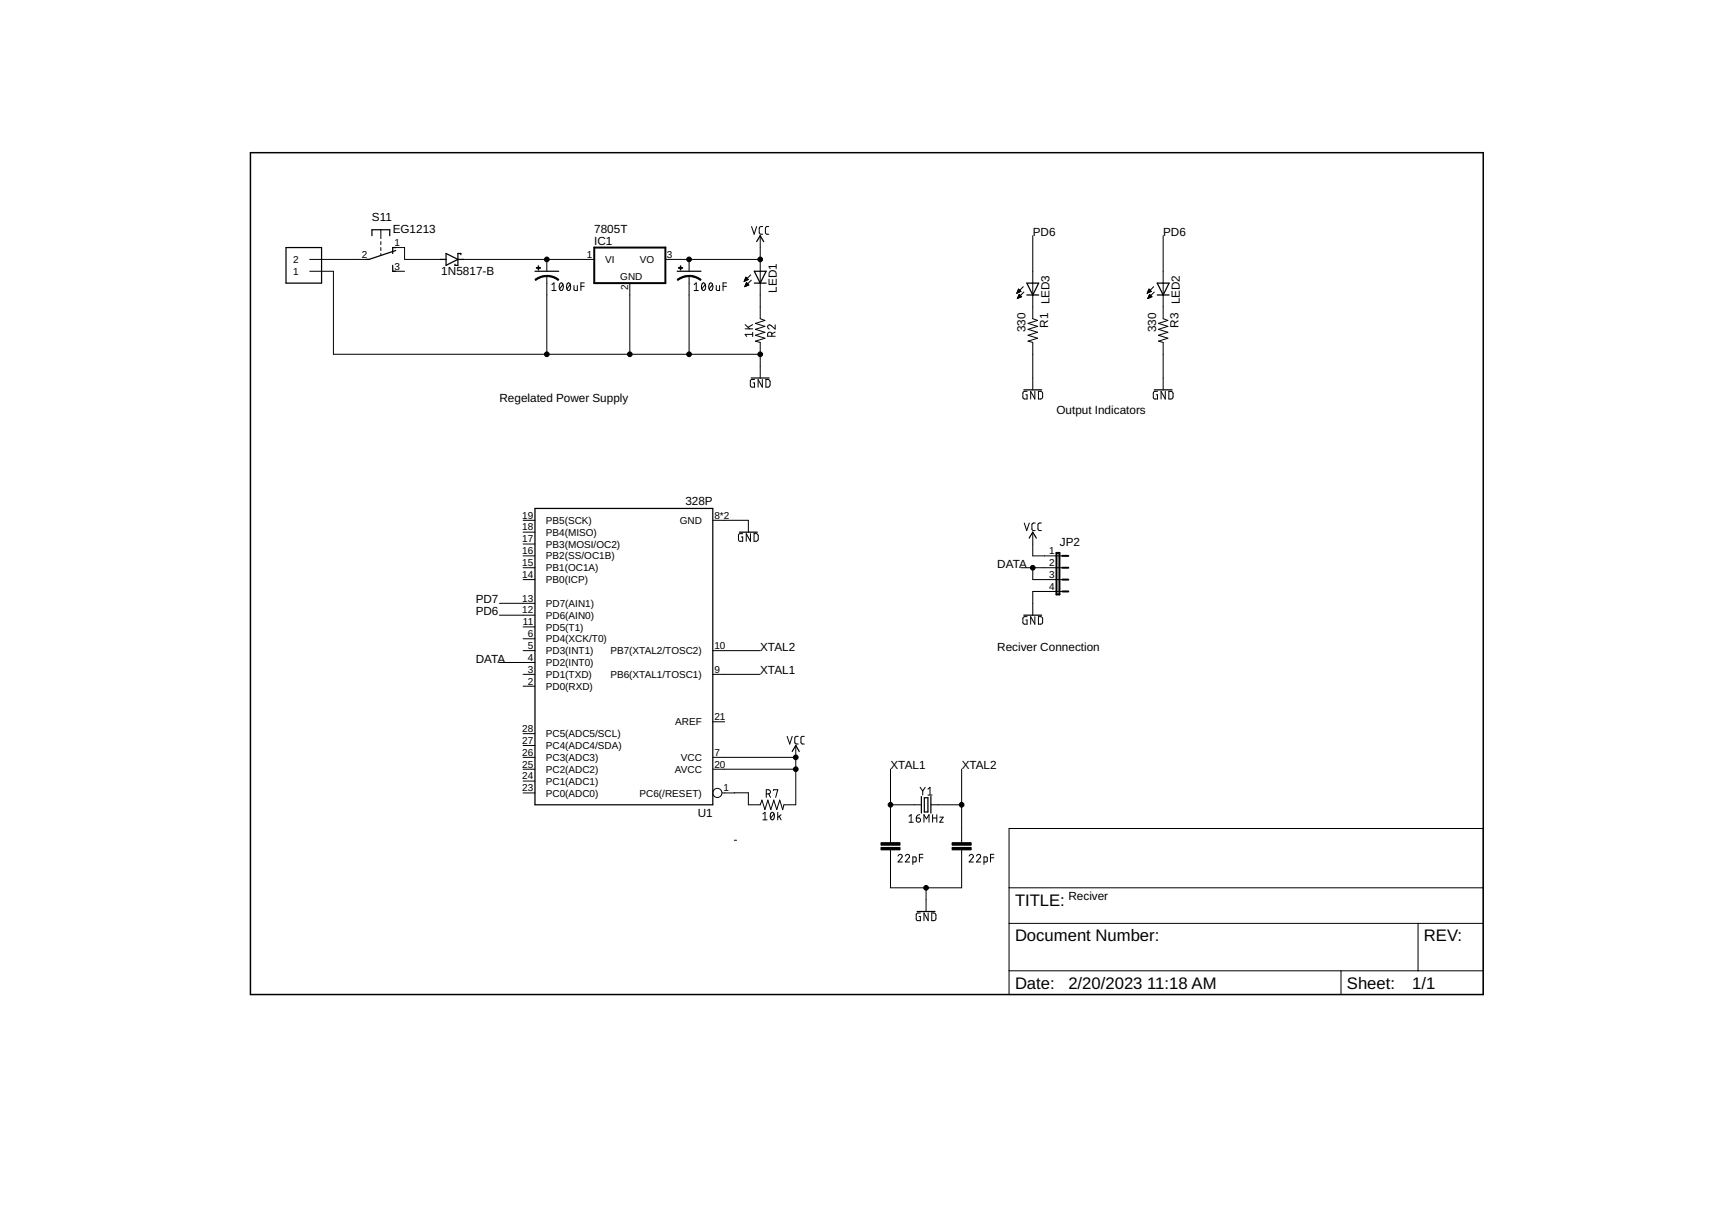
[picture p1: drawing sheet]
<svg xmlns="http://www.w3.org/2000/svg" width="297mm" height="210mm" viewBox="0 0 297 210" stroke-linecap="round" stroke-linejoin="round" font-family="sans-serif">
<g fill="none" stroke="#000" stroke-width=".17">
<path d="M65.3 39.4v1.5M128.8 38.8l.5 1.3 .4-1.3M130.7 38.8l-.4 .1-.2 .2 .1 .9 .5 .1M131.8 38.8l-.5 .1-.1 .2v.8l.2 .2h.4M53.1 44.4h10.1M53.1 46.5h4v14.2h73.2M65.3 41.4v.5M65.3 42.4v.5M65.3 43.4v.4M67.3 42.4h2v2h6.1M67.3 46.5h2M79.5 44.4h22.4"/>
<path d="M93.7 44.4v2.1M93.7 47.3v13.4M94.6 48.8l.4-.3v1.3M94.6 49.8h.7M96 48.6l.2-.1a.78 .78 0 0 1 0 1.3 .82 .82 0 0 1-.2-1.2zM96.5 48.8l-.6 .7M97.3 48.6l.2-.1a.78 .78 0 0 1 0 1.3 .87 .87 0 0 1-.2-1.2zM97.7 48.8l-.5 .7M98.4 48.9v.8l.2 .1h.4v-.9M99.6 49.1h.5M100.1 48.5h-.5v1.3M107.9 48.5v12.2"/>
<path d="M114 44.4h16.3M118.1 44.4v2.1M118.1 47.3v13.4M119 49.8h.7M119 48.8l.3-.3v1.3M120.4 48.6l.2-.1a.78 .78 0 0 1 0 1.3 .82 .82 0 0 1-.2-1.2zM120.9 48.8l-.6 .7M121.6 48.6l.2-.1a.78 .78 0 0 1 0 1.3 .82 .82 0 0 1-.2-1.2zM122.1 48.8l-.5 .7M122.8 48.9v.8l.2 .1h.3v-.9M123.9 49.1h.6M124.5 48.5h-.6v1.3"/>
<path d="M127.6 48.2h.1M127.6 48h.3M127.7 48h.4M127.7 49h.1M127.7 47.9h.5M127.7 56.3h1.3M127.7 55.6l.8 .7M127.7 49h.3M127.7 47.8h.4M127.8 47.7h.3M127.8 48.9h.4M127.8 47.6h.2"/>
<path d="M127.8 48.8h.5M127.8 47.5l.5 .4-.7 .3zM127.8 47.5h.1M127.8 48.7h.4M127.9 48.6h.2M127.9 48.5h.2M128 48.4l-.3 .7M128 48.4l.4 .4-.7 .3M128 48.4h.1M128.7 47.1l-1.1 1.1M128.8 48l-1.1 1.1M129 57.3h-1.3l.3 .4"/>
<path d="M129 56.9v.8M129 55.6l-.8 .5M130.3 40.4v14.2l.8 .3-1.6 .5 1.6 .5-1.6 .5 1.6 .5-1.6 .5 1.6 .6-1.6 .5 .8 .2v6.1M132.3 57.6v-.3a.36 .36 0 0 0-.4-.4 .36 .36 0 0 0-.3 .4v.3h1.3M132.9 55.7v.7l-.8-.6a.36 .36 0 0 0-.5 .1 .36 .36 0 0 0 .3 .5M132.9 56.9l-.6 .3M174.3 50.2h.1M174.3 50.1h.2M174.4 50h.4M174.4 51.1h.1M174.4 50h.6M174.4 49.9h.5"/>
<path d="M174.4 51h.3M174.5 49.8h.3M174.5 50.9h.4M174.5 49.7h.2M174.5 50.8h.6M174.6 49.6h.1M174.6 50.8h.4M174.6 50.7h.3M174.6 49.5l.4 .4-.7 .3zM174.6 50.6h.2M174.7 50.5h.1M175.1 50.8l-.4-.4-.3 .8"/>
<path d="M175.1 50.8l-.7 .4M175.4 49.1l-1.1 1.1M175.5 50l-1.1 1.2M177 40.4v14.2l.8 .3-1.6 .5 1.6 .5-1.6 .5 1.6 .5-1.6 .5 1.6 .6-1.6 .5 .8 .2v8.1M196.6 50.2h.1M196.7 50.1h.2M196.7 50h.4M196.7 50h.6M196.7 51.1h.1M196.8 49.9h.5M196.8 51h.2M196.8 49.8h.4"/>
<path d="M196.8 50.9h.4M196.9 49.7h.2M196.9 50.8h.5M196.9 49.6h.1M196.9 49.5l.4 .4-.7 .3zM196.9 50.7h.4M197 50.6h.2M197 50.5h.1M197.4 50.8l-.4-.4-.3 .8M197.4 50.8l-.7 .4M197.7 49.1l-1.1 1.1M197.8 50l-1.1 1.2"/>
<path d="M199.4 40.4v14.2l.8 .3-1.6 .5 1.6 .5-1.6 .5 1.6 .5-1.6 .5 1.6 .6-1.6 .5 .8 .2v8.1M129.3 65h-.4l-.3 .2v.8l.2 .3h.5v-.7h-.2M130.7 65v1.3l-.8-1.3v1.3M131.3 65l.5 .1 .2 .2v.7l-.2 .3h-.5zM176 67.1h-.4l-.2 .1-.1 .9 .2 .2 .5 .1v-.8h-.2M177.4 67.1v1.3l-.7-1.3v1.3M178 67.1h.5l.2 .2v.8l-.2 .2-.5 .1zM198.4 67.1h-.4l-.3 .1v.9l.1 .2 .6 .1v-.8h-.2M199.7 67.1v1.3l-.7-1.3v1.3M200.3 67.1h.6l.1 .2v.8l-.1 .2-.6 .1zM89.7 89.2h2M89.7 91.2h2"/>
<path d="M89.7 93.2h2M89.7 95.2h2M89.7 97.3h2M89.7 99.3h2M122.2 89.2h6.1v2M127.3 91.4h-.4l-.3 .2v.9l.1 .2 .6 .1v-.8h-.2M128.6 91.4v1.4l-.7-1.4v1.4M129.2 91.4l.5 .1 .3 .3-.1 .7-.3 .3h-.4zM175 97.3h7.1M175.6 89.6l.4 1.3 .4-1.3M177 91.2v4h5.1M177 97.3v2h5.1"/>
<path d="M177.4 89.6l-.4 .1-.1 .2v.8l.2 .2h.3M178.5 89.6l-.4 .1-.2 .2v.8l.2 .2h.4M85.6 103.4h6.1M85.6 105.4h6.1M85.6 113.5h6.1M89.7 111.5h2M89.7 115.5h2M89.7 107.4h2M89.7 109.5h2M89.7 117.6h2M122.2 111.5h8.1M122.2 115.5h8.1"/>
<path d="M176 105.7h-.4l-.2 .1-.1 .9 .2 .2 .5 .1v-.8h-.2M177.4 105.7v1.3l-.7-1.3v1.3M178 105.7h.5l.2 .2v.8l-.2 .2-.5 .1zM182.1 101.3h-5.1v4.1M89.7 129.8h2M89.7 131.8h2M89.7 125.7h2M89.7 127.7h2M89.7 133.8h2M89.7 135.9h2M122.2 129.8h14.2M122.2 123.7h2"/>
<path d="M122.2 131.8h14.2M130.8 139.5l.3-.3v1.3M131.3 136h.4a.36 .36 0 0 0 .4-.3 .36 .36 0 0 0-.4-.4h-.4v1.3M131.8 136l.3 .6M132.2 139.3l.2-.1a.76 .76 0 0 1 0 1.3 .79 .79 0 0 1-.2-1.2zM132.6 135.5v-.2h.7l-.4 1.3M132.7 139.5l-.6 .7M133.3 139.2v1.3M133.6 139.9l.3 .6M133.9 139.6l-.6 .5M134.9 126.2l.5 1.3 .4-1.3M136.4 127.7v10.2h-2l-.2 .8-.6-1.6-.5 1.6-.5-1.6-.5 1.6-.5-1.6-.5 1.6-.5-1.6-.3 .8h-2v-2.1l-4.5 .1"/>
<path d="M136.8 126.2h-.4l-.2 .3v.8l.2 .2h.4M137.9 126.2h-.5l-.1 .3v.8l.2 .2h.4M152.6 137.9h5.3M152.6 131.8v12.6M155.8 139.9l.4-.3v1.3M157.6 139.6l-.3 .1-.2 .5M157.7 134.9l.5 .6M158.2 135.5v.7M158.6 134.9l-.4 .6M159 135.2l.4-.3v1.3M159 136.2h.8M159.6 137.9h5.2"/>
<path d="M159.9 139.6v1.3M160.6 139.6v1.3M164.8 131.8v12.6M125.9 144h.3M130.8 140.5h.7M152.6 145.6v6.5h12.2v-6.5M153.9 146.7a.36 .36 0 0 1 .5-.3 .36 .36 0 0 1 .1 .6l-.6 .7h.7M155.2 146.7a.36 .36 0 0 1 .5-.3 .36 .36 0 0 1 .1 .6l-.6 .7h.7M155.8 140.9h.7M156.5 147.7l.5-.1-.1-.7-.4-.1v1.3M157.1 140.2h.4a.37 .37 0 0 1 .3 .4 .37 .37 0 0 1-.4 .3 .37 .37 0 0 1-.3-.4zM157.6 147h.6"/>
<path d="M157.8 156.4h-.5l-.2 .2-.1 .9 .2 .2 .6 .1v-.8h-.3M158.2 146.4h-.6v1.3M158.4 140.9v-1.3l.4 .7 .4-.7v1.3M158.7 152.1v4.1M159.1 156.4v1.4l-.7-1.4v1.4M159.7 156.4l.5 .1 .2 .2v.8l-.2 .2-.5 .1zM159.9 140.2h.7M161.1 140h.6l-.6 .9h.6M166.1 146.7a.35 .35 0 0 1 .5-.3 .35 .35 0 0 1 .1 .6l-.6 .7h.7M167.4 146.7a.36 .36 0 0 1 .5-.3 .36 .36 0 0 1 .1 .6l-.6 .7h.7M168.7 147.7l.5-.1-.1-.7-.4-.1v1.3M169.8 147h.5"/>
<path d="M170.3 146.4h-.5v1.3M173 142h81.2v28.4h-81.2zM173 158.2h81.2M173 152.1h81.2M243.1 158.2v8.1M173 166.3h81.2M229.8 166.3v4.1"/>
<circle cx="123" cy="135.9" r=".78"/>
</g>
<path d="M101.9 42.4h12.1v6.1h-12.1zM181.1 94.7h.5v7.2h-.5zM182.1 99.3h1M182.1 97.3h1M182.1 95.2h1M182.1 101.3h1" fill="none" stroke="#000" stroke-width=".34"/>
<g fill="none" stroke="#000" stroke-width=".21">
<path d="M49 42.4h6.1v6.1h-6.1zM63.8 40.4v-1h3v1M67.3 45.5v1h.5M67.8 42.9l-4.6 1.5h-.5M67.8 42.4h-.5v1M75.4 44.4h1.1M76.5 43.4l2 1-2 1.1zM78.5 44.4h1M79 43.6v-.2h-.5v2.1h-.5v-.2M91.7 46.5h4.1M116.1 46.5h4M129.3 46.5h2l-1 2z"/>
<path d="M129.3 48.5h2M129.7 41.4l.6-1 .6 1M176 48.5h2l-1 2zM176 50.5h2M198.4 48.5h2l-1 2zM198.4 50.5h2M128.8 64.8h3M175.5 66.8h3M197.8 66.8h3.1M91.7 87.1h30.5v50.8h-30.5zM126.7 91.2h3.1M176.4 92.2l.6-1 .6 1"/>
<path d="M175.5 105.4h3M135.8 128.8l.6-1.1 .6 1.1M157.9 136.5v2.8M158.4 136.7h.6v2.4h-.6zM159.6 136.5v2.8M157.2 156.2h3.1"/>
</g>
<g fill="#000" stroke="#000" stroke-width=".17">
<path d="M91.7 47.9l.9-.5 1.1-.2v.2l-.8 .1-1.1 .5z" fill-rule="evenodd"/>
<path d="M93.7 47.2l1.1 .1 1 .6-.1 .1-.8-.4-1.2-.2z" fill-rule="evenodd"/>
<path d="M116.1 47.9l.9-.5 1.1-.2v.2l-.8 .1-1.1 .5z" fill-rule="evenodd"/>
<path d="M118.1 47.2l1.1 .1 1 .6-.2 .1-.7-.4-1.2-.2z" fill-rule="evenodd"/>
<circle cx="93.7" cy="44.4" r=".4"/>
<circle cx="118.1" cy="44.4" r=".4"/>
<circle cx="130.3" cy="44.4" r=".4"/>
<circle cx="93.7" cy="60.7" r=".4"/>
<circle cx="107.9" cy="60.7" r=".4"/>
<circle cx="118.1" cy="60.7" r=".4"/>
<circle cx="130.3" cy="60.7" r=".4"/>
<circle cx="177" cy="97.3" r=".4"/>
<circle cx="136.4" cy="131.8" r=".4"/>
<circle cx="136.4" cy="129.8" r=".4"/>
<circle cx="152.6" cy="137.9" r=".4"/>
<circle cx="164.8" cy="137.9" r=".4"/>
<circle cx="158.7" cy="152.1" r=".4"/>
</g>
<path d="M91.9 45.9l.7 .1zM92.2 45.6l.1 .7zM116.3 45.9l.7 .1zM116.6 45.6l.1 .7zM151 145.2h3.3v.4h-3.3zM151 144.4h3.3v.4h-3.3zM163.2 145.2h3.3v.4h-3.3zM163.2 144.4h3.3v.4h-3.3z" fill="#000" stroke="#000" stroke-width=".17"/>
<path d="M42.9 26.2h211.3v144.2h-211.3z" fill="none" stroke="#000" stroke-width=".25"/>
<g font-size="2.9">
<text x="174" y="155.2">TITLE:</text>
<text x="174" y="161.3">Document Number:</text>
<text x="244.1" y="161.3">REV:</text>
<text x="174" y="169.4">Date:</text>
<text x="183.1" y="169.4">2/20/2023</text>
<text x="196.6" y="169.4">11:18 AM</text>
<text x="230.9" y="169.4">Sheet:</text>
<text x="242" y="169.4">1/1</text>
</g>
<g font-size="2">
<text x="63.8" y="37.9">S11</text>
<text x="67.3" y="39.9">EG1213</text>
<text x="101.8" y="39.9">7805T</text>
<text x="101.8" y="41.9">IC1</text>
<text x="177" y="40.4">PD6</text>
<text x="199.4" y="40.4">PD6</text>
<text x="75.6" y="47.2">1N5817-B</text>
<text x="133.1" y="50.1" transform="rotate(-90 133.1 50.1)">LED1</text>
<text x="179.9" y="52.2" transform="rotate(-90 179.9 52.2)">LED3</text>
<text x="202.2" y="52.2" transform="rotate(-90 202.2 52.2)">LED2</text>
<text x="175.8" y="57" transform="rotate(-90 175.8 57)">330</text>
<text x="179.6" y="56.2" transform="rotate(-90 179.6 56.2)">R1</text>
<text x="198.1" y="57" transform="rotate(-90 198.1 57)">330</text>
<text x="202" y="56.2" transform="rotate(-90 202 56.2)">R3</text>
<text x="85.6" y="68.8">Regelated Power Supply</text>
<text x="181.1" y="70.9">Output Indicators</text>
<text x="117.5" y="86.5">328P</text>
<text x="181.7" y="93.6">JP2</text>
<text x="170.9" y="97.3">DATA</text>
<text x="81.5" y="105.4">PD6</text>
<text x="81.5" y="103.4">PD7</text>
<text x="81.5" y="113.5">DATA</text>
<text x="130.3" y="111.5">XTAL2</text>
<text x="170.9" y="111.5">Reciver Connection</text>
<text x="130.3" y="115.6">XTAL1</text>
<text x="152.6" y="131.8">XTAL1</text>
<text x="164.8" y="131.8">XTAL2</text>
<text x="119.6" y="139.9">U1</text>
<text x="183.1" y="154.2">Reciver</text>
</g>
<g font-size="1.7">
<text x="50.3" y="47.1">1</text>
<text x="50.3" y="45.1">2</text>
<text x="62" y="44.2">2</text>
<text x="67.6" y="46.2">3</text>
<text x="67.6" y="42.1">1</text>
<text x="100.6" y="44.2">1</text>
<text x="103.7" y="45.1">VI</text>
<text x="106.3" y="47.9">GND</text>
<text x="109.7" y="45.1">VO</text>
<text x="114.3" y="44.2">3</text>
<text x="107.7" y="49.8" transform="rotate(-90 107.7 49.8)">2</text>
<text x="89.5" y="88.9">19</text>
<text x="93.6" y="89.8">PB5(SCK)</text>
<text x="116.5" y="89.8">GND</text>
<text x="122.5" y="88.9">8*2</text>
<text x="89.5" y="90.9">18</text>
<text x="89.5" y="92.9">17</text>
<text x="89.5" y="95">16</text>
<text x="93.6" y="91.8">PB4(MISO)</text>
<text x="93.6" y="93.8">PB3(MOSI/OC2)</text>
<text x="93.6" y="95.9">PB2(SS/OC1B)</text>
<text x="179.8" y="95">1</text>
<text x="89.5" y="97">15</text>
<text x="89.5" y="99">14</text>
<text x="93.6" y="97.9">PB1(OC1A)</text>
<text x="93.6" y="99.9">PB0(ICP)</text>
<text x="179.8" y="97">2</text>
<text x="179.8" y="99">3</text>
<text x="179.8" y="101.1">4</text>
<text x="89.5" y="103.1">13</text>
<text x="89.5" y="105.1">12</text>
<text x="89.6" y="107.1">11</text>
<text x="93.6" y="104">PD7(AIN1)</text>
<text x="93.6" y="106">PD6(AIN0)</text>
<text x="90.5" y="109.2">6</text>
<text x="90.5" y="111.2">5</text>
<text x="90.5" y="113.2">4</text>
<text x="93.6" y="108">PD5(T1)</text>
<text x="93.6" y="110.1">PD4(XCK/T0)</text>
<text x="93.6" y="112.1">PD3(INT1)</text>
<text x="104.6" y="112.1">PB7(XTAL2/TOSC2)</text>
<text x="122.5" y="111.2">10</text>
<text x="90.5" y="115.3">3</text>
<text x="90.5" y="117.3">2</text>
<text x="93.6" y="114.1">PD2(INT0)</text>
<text x="93.6" y="116.2">PD1(TXD)</text>
<text x="93.6" y="118.2">PD0(RXD)</text>
<text x="104.6" y="116.2">PB6(XTAL1/TOSC1)</text>
<text x="122.5" y="115.3">9</text>
<text x="89.5" y="125.4">28</text>
<text x="115.7" y="124.3">AREF</text>
<text x="122.5" y="123.4">21</text>
<text x="89.5" y="127.5">27</text>
<text x="89.5" y="129.5">26</text>
<text x="89.5" y="131.5">25</text>
<text x="93.6" y="126.3">PC5(ADC5/SCL)</text>
<text x="93.6" y="128.4">PC4(ADC4/SDA)</text>
<text x="93.6" y="130.4">PC3(ADC3)</text>
<text x="116.7" y="130.4">VCC</text>
<text x="122.5" y="129.5">7</text>
<text x="122.5" y="131.5">20</text>
<text x="89.5" y="133.6">24</text>
<text x="89.5" y="135.6">23</text>
<text x="93.6" y="132.4">PC2(ADC2)</text>
<text x="93.6" y="134.5">PC1(ADC1)</text>
<text x="93.6" y="136.5">PC0(ADC0)</text>
<text x="109.6" y="136.5">PC6(/RESET)</text>
<text x="115.7" y="132.4">AVCC</text>
<text x="124" y="135.6">1</text>
</g>
</svg>
